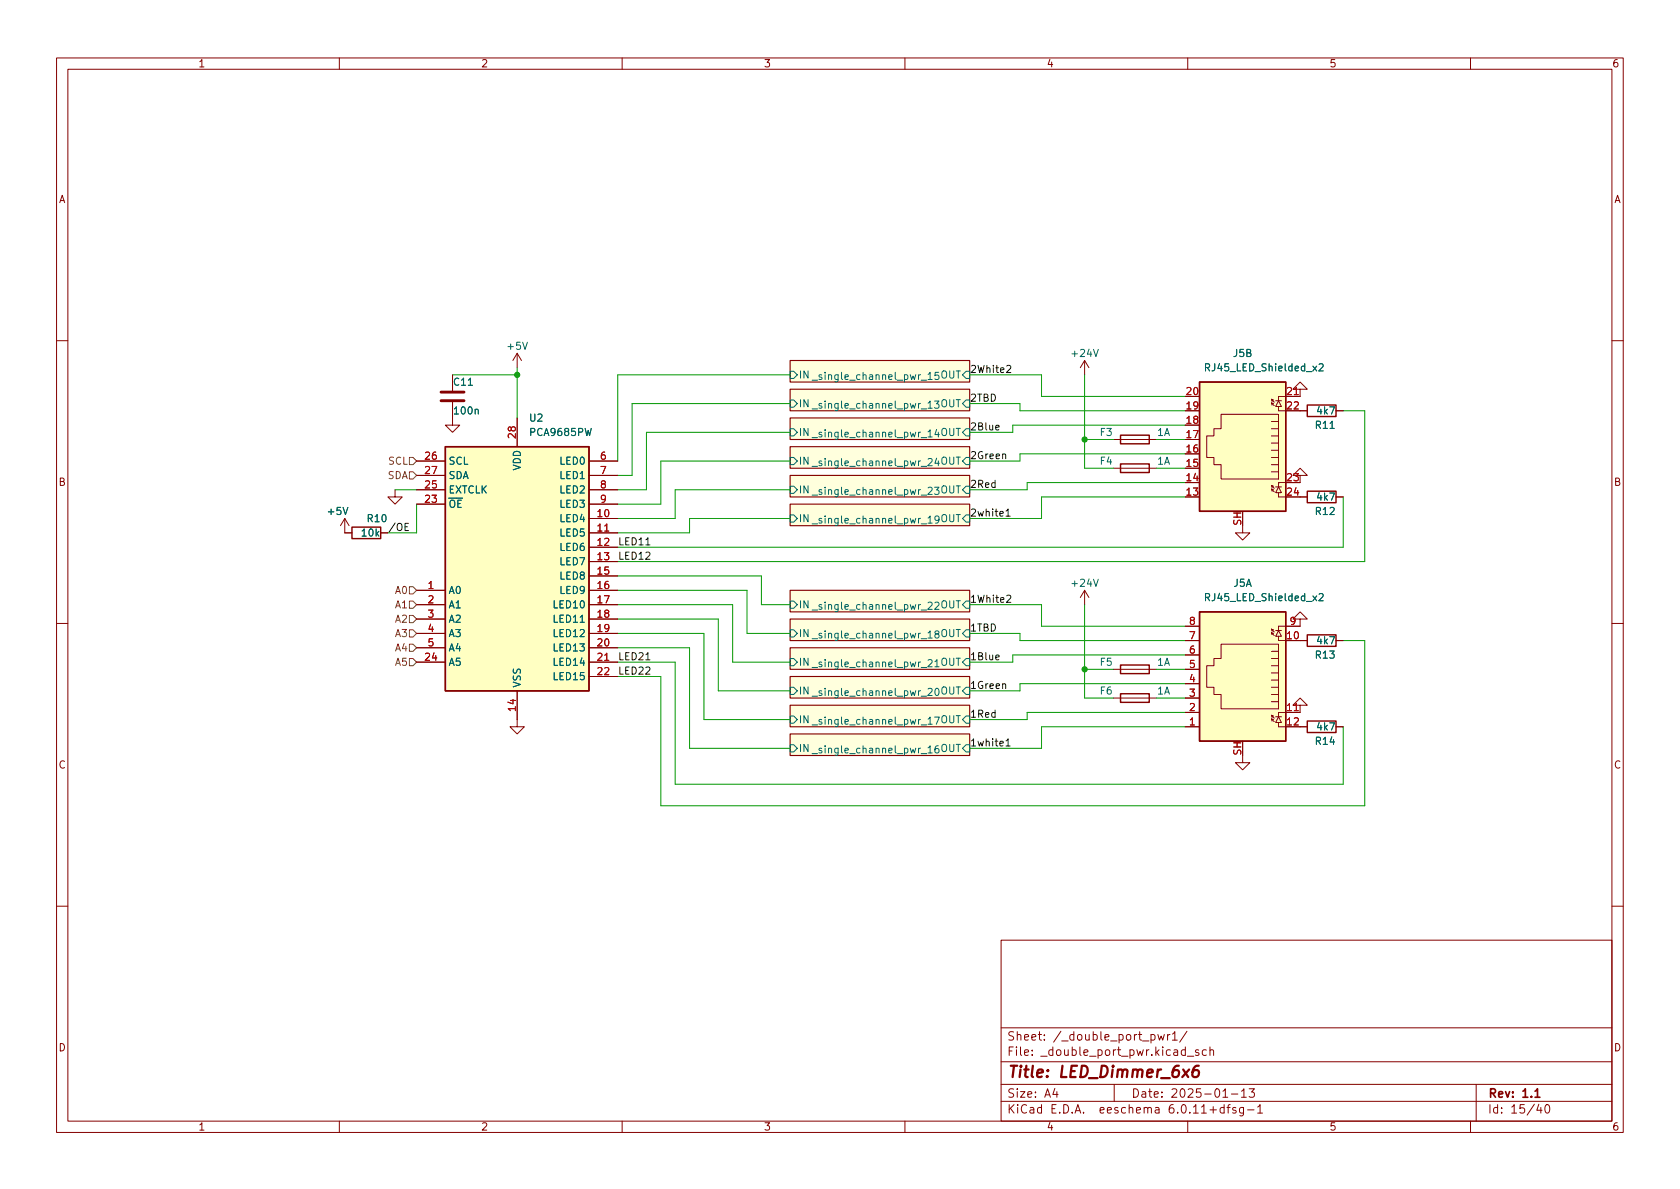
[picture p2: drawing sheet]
<svg xmlns="http://www.w3.org/2000/svg" width="297mm" height="210mm" viewBox="0 0 297 210" stroke-linecap="round" stroke-linejoin="round" font-family="sans-serif">
<g fill="none" stroke="#840000" stroke-width=".18">
<path d="M10 10.2h277v190.1h-277zM12 12.2h273v186.1h-273zM60 10.2v2M110 10.2v2M160 10.2v2M210 10.2v2M260 10.2v2M10 60.2h2M80 71.1v4.1h1.3l-1.3 1.2-1.3-1.2h1.3M80 66.3v2.8M91.4 62.5v2.5M91.4 73.9v5.1"/>
<path d="M91.4 62.5l-.7 1.2M91.4 62.5l.8 1.2M191.8 63.7l.7 1.3M191.8 63.7v2.6M191.8 63.7l-.8 1.3M196.8 77.7h7.7M209.5 72.6h2.6M209.5 77.7h2.6M209.5 70.1h2.6M209.5 75.2h2.6M215.9 73.3h10.2v11.4h-10.2v-2.5h-1.3v-1.3h-1.2v-3.8h1.2v-1.3h1.3zM224.8 79.6h1.3"/>
<path d="M224.8 78.4h1.3M224.8 77.1h1.3M224.8 75.8h1.3M224.8 74.5h1.3M224.8 71.2l.1 .4M224.8 70.6l.1 .4M225.2 71.4l-.4-.2 .5 .5M225.2 70.7l-.4-.1 .5 .5M225.6 70.9h1M226.1 70.9l.5 1h-1zM226.1 71.9v.7h5M229.9 68.8h-1.3l1.3-1.2 1.2 1.2h-1.2v1.3h-3.8v.8"/>
<path d="M236.2 72.6h1.3M285 60.2h2M61 91.7v2.5h1.2M61 91.7l-.8 1.3M61 91.7l.7 1.3M67.3 94.2h1.3M69.8 86.6v1.3h1.3l-1.3 1.2-1.2-1.2h1.2M73.7 89.1h5M73.7 86.6h5M73.7 81.5h5M73.7 84.1h5M104.1 94.2h5.1"/>
<path d="M104.1 91.7h5.1M104.1 96.8h5.1M104.1 99.3h5.1M104.1 89.1h5.1M104.1 86.6h5.1M104.1 81.5h5.1M104.1 84.1h5.1M196.8 82.8h7.7M209.5 87.9h2.6M209.5 82.8h2.6M209.5 85.3h2.6M209.5 80.3h2.6"/>
<path d="M219.7 93v1.2h1.3l-1.3 1.3-1.3-1.3h1.3M224.8 83.4h1.3M224.8 82.2h1.3M224.8 80.9h1.3M224.8 86.5l.1 .4M224.8 85.8l.1 .4M225.2 86.6l-.4-.1 .5 .5M225.2 86l-.4-.2 .5 .6M225.6 86.1h1M226.1 86.1l.5 1h-1zM226.1 87.1v.8h5M229.9 84.1h-1.3l1.3-1.3 1.2 1.3h-1.2v1.2h-3.8v.8"/>
<path d="M236.2 87.9h1.3M10 110.2h2M73.7 104.4h5M73.7 106.9h5M73.7 109.5h5M73.7 112h5M73.7 114.5h5M73.7 117.1h5M104.1 104.4h5.1M104.1 101.8h5.1M104.1 106.9h5.1M104.1 109.5h5.1"/>
<path d="M104.1 112h5.1M104.1 114.5h5.1M104.1 117.1h5.1M104.1 119.6h5.1M191.8 104.4v2.5M191.8 104.4l.7 1.3M191.8 104.4l-.8 1.3M196.8 118.4h7.7M209.5 113.3h2.6M209.5 110.7h2.6M209.5 118.4h2.6M209.5 115.8h2.6"/>
<path d="M215.9 113.9h10.2v11.4h-10.2v-2.5h-1.3v-1.3h-1.2v-3.8h1.2v-1.2h1.3zM224.8 119h1.3M224.8 117.7h1.3M224.8 116.5h1.3M224.8 115.2h1.3M224.8 111.9l.1 .4M224.8 111.2l.1 .4M225.2 112l-.4-.1 .5 .5M225.2 111.4l-.4-.2 .5 .6M225.6 111.5h1M226.1 111.5l.5 1h-1zM226.1 112.5v.8h5"/>
<path d="M229.9 109.5h-1.3l1.3-1.3 1.2 1.3h-1.2v1.2h-3.8v.8M236.2 113.3h1.3M285 110.2h2M91.4 122.2v6.3h1.3l-1.3 1.3-1.2-1.3h1.2M196.8 123.4h7.7M209.5 128.5h2.6M209.5 126h2.6M209.5 123.4h2.6M209.5 120.9h2.6M219.7 133.6v1.3h1.3l-1.3 1.2-1.3-1.2h1.3M224.8 124.1h1.3M224.8 122.8h1.3"/>
<path d="M224.8 121.5h1.3M224.8 120.3h1.3M224.8 127.1l.1 .4M224.8 126.5l.1 .4M225.2 127.2l-.4-.1 .5 .5M225.2 126.6l-.4-.1 .5 .5M225.6 126.7h1M226.1 126.7l.5 1.1h-1zM226.1 127.8v.7h5M229.9 124.7h-1.3l1.3-1.3 1.2 1.3h-1.2v1.3h-3.8v.7M236.2 128.5h1.3M10 160.2h2"/>
<path d="M177 166.3h108v32h-108zM285 160.2h2M60 198.3v2M110 198.3v2M160 198.3v2M177 194.8h108M177 191.8h108M177 187.8h108M177 181.8h108M182.5 186.5v.1M182.5 185.7v.1M184.6 183.8v.1"/>
<path d="M184.6 183v.1M197 191.8v3M204.3 195.9h.6v.9M204.9 196.2l-.5 .1a.29 .29 0 0 0-.2 .2 .29 .29 0 0 0 .2 .3h.5M206.4 182.9v1M206.9 182.9l-.3 .1-.2 .2M207.3 182.9l.4-.5v1.5M207.3 183.9h.8M209.9 182.4l-1.3 1.9M210 198.3v2M211.9 185.7l-.3-.1-.2 .2v.3l.5 .1v.4h-.5M213.3 185.7l-.4-.1-.3 .3v.4l.1 .3h.6"/>
<path d="M213.9 185.8l.2-.2 .4 .1 .1 .9M213.9 185.1v1.5M217.7 193.5h1.2M219.5 193l.4-.5v1.5M219.5 194h.9M220.6 196.3h1.1M220.9 192.5h.9l-.5 .6 .4 .1v.7l-.2 .1h-.4l-.2-.1M222.4 195.8l.4-.5v1.5M222.4 196.8h.8M260 198.3v2M261 191.8v6.5M273.4 195.4l.1-.1a.8 .8 0 0 1 .5 .8 .8 .8 0 0 1-.5 .7 .99 .99 0 0 1-.1-1.4z"/>
</g>
<g fill="#ffd" stroke="#ffd" stroke-width=".18">
<path d="M139.7 109.5h31.7v3.8h-31.7z"/>
<path d="M139.7 73.9h31.7v3.8h-31.7z"/>
<path d="M139.7 63.7h31.7v3.9h-31.7z"/>
<path d="M139.7 79h31.7v3.8h-31.7z"/>
<path d="M139.7 68.8h31.7v3.8h-31.7z"/>
<path d="M139.7 129.8h31.7v3.8h-31.7z"/>
<path d="M139.7 124.7h31.7v3.8h-31.7z"/>
<path d="M139.7 104.4h31.7v3.8h-31.7z"/>
<path d="M139.7 114.5h31.7v3.9h-31.7z"/>
<path d="M139.7 119.6h31.7v3.8h-31.7z"/>
<path d="M139.7 84.1h31.7v3.8h-31.7z"/>
<path d="M139.7 89.1h31.7v3.9h-31.7z"/>
</g>
<path d="M139.7 73.9h31.7v3.8h-31.7zM139.7 63.7h31.7v3.9h-31.7zM139.7 79h31.7v3.8h-31.7zM139.7 68.8h31.7v3.8h-31.7zM139.7 84.1h31.7v3.8h-31.7zM139.7 89.1h31.7v3.9h-31.7zM139.7 109.5h31.7v3.8h-31.7zM139.7 104.4h31.7v3.8h-31.7zM139.7 114.5h31.7v3.9h-31.7zM139.7 119.6h31.7v3.8h-31.7zM139.7 129.8h31.7v3.8h-31.7zM139.7 124.7h31.7v3.8h-31.7z" fill="none" stroke="#840000" stroke-width=".2"/>
<g fill="none" stroke="#006464" stroke-width=".18">
<path d="M82.8 68.1h.7M84 72.5l.2-.1h.3l.1 .8M92.4 60.5l.4 1.3 .5-1.3M103.5 75.8l.3 1.2 .2-.9 .2 .9 .3-1.2M139.7 75.8h.6l.7 .6-.7 .7h-.6zM139.7 65.7h.6l.7 .6-.7 .6h-.6zM139.7 70.7h.6l.7 .7-.7 .6h-.6zM162.9 77.4h.9M162.9 67.2h.9M162.9 72.3h.9M164.1 76.4l.4-.4v1.3M164.1 66.2l.4-.4v1.3"/>
<path d="M164.1 71.3l.4-.4v1.3M164.1 77.3h.7M164.1 67.1h.7M164.1 72.2h.7M165.2 70.9h.8l-.4 .5 .4 .1v.6l-.2 .1-.6-.1M165.6 75.9l-.3 .9h.8M166 65.8h-.6l-.1 .6 .2-.1 .4 .1 .1 .2v.4l-.2 .1-.5-.1M170.8 75.8h.6v1.3h-.6l-.6-.7zM170.8 65.7h.6v1.2h-.6l-.6-.6zM170.8 70.7h.6v1.3h-.6l-.6-.6zM193.3 61.8l.5 1.3 .4-1.3M232.1 64.7l.7 .9"/>
<path d="M232.8 64.7l-.7 .9M233.2 64.4l.5-.1 .3 .4-.8 .9h.8M235.2 75.8h.7M60.7 89.7l.4 1.3 .4-1.3M139.7 80.9h.6l.7 .6-.7 .7h-.6zM139.7 86h.6l.7 .6-.7 .6h-.6zM139.7 91.1h.6l.7 .6-.7 .6h-.6zM162.9 82.5h.9M162.9 87.6h.9M162.9 92.6h.9M164.1 81.2l.5-.1 .2 .3-.8 1h.8M164.1 86.3l.5-.1 .2 .3-.8 .9h.8"/>
<path d="M164.1 91.6l.4-.4v1.3M164.1 92.5h.7M165.2 86.2h.8l-.4 .4 .4 .2v.5l-.2 .1-.6-.1M165.6 81l-.3 .9h.8M166 91.8l-.2 .2h-.3l-.2-.2 .1-.5 .4-.1 .2 .2a.84 .84 0 0 1-.3 1.1h-.3M170.8 80.9h.6v1.3h-.6l-.6-.7zM170.8 86h.6v1.2h-.6l-.6-.6zM170.8 91.1h.6v1.2h-.6l-.6-.6zM102.6 110h.7M139.7 111.4h.6l.7 .6-.7 .6h-.6zM139.7 106.3h.6l.7 .6-.7 .7h-.6zM139.7 116.5h.6l.7 .6-.7 .6h-.6z"/>
<path d="M162.9 113h.9M162.9 107.9h.9M162.9 118h.9M164.1 111.9l.4-.3v1.2M164.1 106.6l.5-.1 .2 .3-.8 1h.8M164.1 116.8l.5-.2 .2 .4-.8 .9h.8M164.1 112.8h.7M165.3 106.6l.5-.1 .2 .3-.8 1h.8M165.3 117l.4-.4v1.3M165.3 117.9h.7M165.5 112.1l-.2-.2 .1-.2 .1-.1h.4l.1 .2v.2l-.6 .2-.1 .1v.3l.2 .2h.3l.2-.2v-.4l-.2-.1M170.8 111.4h.6v1.2h-.6l-.6-.6z"/>
<path d="M170.8 106.3h.6v1.3h-.6l-.6-.7zM170.8 116.5h.6v1.2h-.6l-.6-.6zM193.3 102.4l.5 1.3 .4-1.3M232.1 105.4l.7 .8M232.8 105.4l-.7 .8M233.2 105.1l.5-.1 .3 .3-.8 .9h.8M139.7 131.7h.6l.7 .6-.7 .7h-.6zM139.7 126.6h.6l.7 .6-.7 .7h-.6zM139.7 121.5h.6l.7 .7-.7 .6h-.6zM162.9 133.3h.9M162.9 128.2h.9M162.9 123.1h.9"/>
<path d="M164.1 132.2l.4-.3v1.3M164.1 127.2l.4-.4v1.3M164.1 121.8l.5-.1 .2 .4-.8 .9h.8M164.1 133.2h.7M164.1 128.1h.7M165.2 126.8h.9l-.6 1.3M165.4 121.8l.2-.1a.68 .68 0 0 1 .4 .7 .68 .68 0 0 1-.4 .6l-.2-.1-.1-.4zM165.9 131.9h-.4a.86 .86 0 0 0 0 1.3l.5-.2v-.4l-.2-.2h-.3l-.2 .2M170.8 131.7h.6v1.3h-.6l-.6-.7zM170.8 126.6h.6v1.3h-.6l-.6-.7zM170.8 121.5h.6v1.3h-.6l-.6-.6z"/>
</g>
<path d="M78.7 79h25.4v43.2h-25.4zM198.1 77h5.1v1.5h-5.1zM212.1 67.6h15.2v22.8h-15.2zM231.1 71.6h5.1v2.1h-5.1zM62.2 93.2h5.1v2h-5.1zM198.1 82h5.1v1.6h-5.1zM231.1 86.9h5.1v2h-5.1zM198.1 117.6h5.1v1.5h-5.1zM212.1 108.2h15.2v22.9h-15.2zM231.1 112.3h5.1v2h-5.1zM198.1 122.7h5.1v1.5h-5.1zM231.1 127.5h5.1v2h-5.1z" fill="none" stroke="#840000" stroke-width=".25"/>
<g fill="#ffffc2" stroke="#ffffc2" stroke-width=".18">
<path d="M212.1 108.2h15.2v22.9h-15.2z"/>
<path d="M78.7 79h25.4v43.2h-25.4z"/>
<path d="M212.1 67.6h15.2v22.8h-15.2z"/>
</g>
<path d="M228.8 69.8h.8M106.9 93.9h.7M106.9 116.8h.7M228.8 125.7h.8" fill="none" stroke="#a90000" stroke-width=".18"/>
<path d="M78 70.9h4M78 69.3h4" fill="none" stroke="#840000" stroke-width=".51"/>
<path d="M72.4 83.4h.6l.7 .7-.7 .6h-.6zM72.4 80.9h.6l.7 .6-.7 .7h-.6zM72.4 103.8h.6l.7 .6-.7 .6h-.6zM72.4 106.3h.6l.7 .6-.7 .7h-.6zM72.4 116.5h.6l.7 .6-.7 .6h-.6zM72.4 108.8h.6l.7 .7-.7 .6h-.6zM72.4 111.4h.6l.7 .6-.7 .6h-.6zM72.4 113.9h.6l.7 .6-.7 .7h-.6z" fill="none" stroke="#725600" stroke-width=".18"/>
<path d="M176.1 75.6l.6-.1-.1-.2-.4-.1-.1 .2v.6h.5M178 64.7l.5-.1 .2 .4-.8 .9h.8M72.2 92.5h-.6v1.3h.6M114.2 96.4h.7M177.9 90.4l.3-.4v1.3M177.9 91.3h.7M114.2 116.7h.7M176.1 116.3l.6-.2-.1-.2-.4-.1-.1 .2v.6h.5M178 105.4l.5-.2 .2 .4-.8 .9h.8M177.9 131l.3-.4v1.3M177.9 131.9h.7" fill="none" stroke="#0f0f0f" stroke-width=".18"/>
<g fill="none" stroke="#009600" stroke-width=".18">
<path d="M80 66.3h11.4M91.4 65v8.9M139.7 76.4h-25.4v10.2h-5.1M139.7 71.4h-27.9v12.7h-2.6M139.7 66.3h-30.5v15.2M171.4 71.4h8.9v1.2h29.2M171.4 66.3h12.7v3.8h25.4M191.8 66.3v16.5h5M191.8 77.7h5M204.5 77.7h5M209.5 75.2h-30.4v1.2h-7.7M237.5 72.6h3.8v26.7h-132.1"/>
<path d="M69.8 86.6h3.9M73.7 89.1v5.1h-5.1M139.7 86.6h-20.3v5.1h-10.2M139.7 91.7h-17.8v2.5h-12.7M139.7 81.5h-22.9v7.6h-7.6M204.5 82.8h5M209.5 85.3h-27.9v1.3h-10.2M209.5 87.9h-25.4v3.8h-12.7M209.5 80.3h-29.2v1.2h-8.9M237.5 87.9v8.9h-128.3M109.2 117.1h10.2v21.6h118.1v-10.2M109.2 106.9h20.3v10.2h10.2"/>
<path d="M109.2 101.8h25.4v5.1h5.1M109.2 114.5h12.7v17.8h17.8M109.2 109.5h17.8v12.7h12.7M109.2 112h15.3v15.2h15.2M109.2 104.4h22.9v7.6h7.6M171.4 112h8.9v1.3h29.2M171.4 106.9h12.7v3.8h25.4M191.8 118.4h5M191.8 106.9v16.5h5M204.5 118.4h5M209.5 115.8h-30.4v1.3h-7.7M237.5 113.3h3.8v29.2h-124.5v-22.9h-7.6"/>
<path d="M204.5 123.4h5M209.5 126h-27.9v1.2h-10.2M209.5 128.5h-25.4v3.8h-12.7M209.5 120.9h-29.2v1.3h-8.9"/>
</g>
<g fill="#009600" stroke="#009600" stroke-width=".18">
<circle cx="191.8" cy="77.7" r=".46"/>
<circle cx="191.8" cy="118.4" r=".46"/>
<circle cx="91.4" cy="66.3" r=".46"/>
</g>
<g font-size="2.8" fill="#840000">
<text x="178" y="191.2">Title:</text>
<text x="187.3" y="191.2">LED_Dimmer_6x6</text>
</g>
<g font-size="2.1" fill="#840000">
<text x="178" y="184.5">Sheet:</text>
<text x="186.2" y="184.5">/_double_port_pwr1/</text>
<text x="178" y="187.2">File:</text>
<text x="184.4" y="187.2">_double_port_pwr.kicad_sch</text>
<text x="178" y="197.4">KiCad</text>
<text x="178" y="194.6">Size:</text>
<text x="184.7" y="194.6">A4</text>
<text x="185.7" y="197.4">E.D.A.</text>
<text x="194.6" y="197.4">eeschema</text>
<text x="200" y="194.6">Date:</text>
<text x="207" y="197.4">6.0.11+dfsg-1</text>
<text x="207" y="194.6">2025-01-13</text>
<text x="263" y="194.6">Rev:</text>
<text x="263" y="197.4">Id:</text>
<text x="267.1" y="197.4">15/40</text>
<text x="269.1" y="194.6">1.1</text>
</g>
<g font-size="1.8" fill="#840000">
<text x="35" y="12.3">1</text>
<text x="85" y="12.3">2</text>
<text x="135" y="12.3">3</text>
<text x="185" y="12.3">4</text>
<text x="235" y="12.3">5</text>
<text x="285" y="12.3">6</text>
<text x="10.4" y="36.3">A</text>
<text x="285.4" y="36.3">A</text>
<text x="10.3" y="86.3">B</text>
<text x="285.3" y="86.3">B</text>
<text x="10.3" y="136.3">C</text>
<text x="285.3" y="136.3">C</text>
<text x="10.3" y="186.3">D</text>
<text x="285.3" y="186.3">D</text>
<text x="35" y="200.3">1</text>
<text x="85" y="200.3">2</text>
<text x="135" y="200.3">3</text>
<text x="185" y="200.3">4</text>
<text x="235" y="200.3">5</text>
<text x="285" y="200.3">6</text>
</g>
<g font-size="1.8" fill="#006464">
<text x="89.4" y="62.2">+5V</text>
<text x="189.2" y="63.5">+24V</text>
<text x="217.9" y="63.5">J5B</text>
<text x="80" y="68.6">C11</text>
<text x="141.2" y="67.3">IN _single_channel_pwr_15</text>
<text x="166.2" y="67.3">OUT</text>
<text x="212.8" y="66">RJ45_LED_Shielded_x2</text>
<text x="80" y="73.7">100n</text>
<text x="93.5" y="74.9">U2</text>
<text x="93.5" y="77.5">PCA9685PW</text>
<text x="141.2" y="77.5">IN _single_channel_pwr_14</text>
<text x="141.2" y="72.4">IN _single_channel_pwr_13</text>
<text x="166.2" y="77.5">OUT</text>
<text x="166.2" y="72.4">OUT</text>
<text x="194.4" y="77.5">F3</text>
<text x="204.5" y="77.5">1A</text>
<text x="232.4" y="76.2">R11</text>
<text x="232.6" y="73.7">4k7</text>
<text x="79.2" y="82.6">SCL</text>
<text x="92.5" y="83.3" transform="rotate(-90 92.5 83.3)">VDD</text>
<text x="98.8" y="82.6">LED0</text>
<text x="141.2" y="82.6">IN _single_channel_pwr_24</text>
<text x="166.2" y="82.6">OUT</text>
<text x="194.4" y="82.6">F4</text>
<text x="204.5" y="82.6">1A</text>
<text x="79.2" y="87.6">EXTCLK</text>
<text x="79.2" y="85.1">SDA</text>
<text x="98.8" y="85.1">LED1</text>
<text x="98.8" y="87.6">LED2</text>
<text x="141.2" y="87.6">IN _single_channel_pwr_23</text>
<text x="166.2" y="87.6">OUT</text>
<text x="232.6" y="88.9">4k7</text>
<text x="57.7" y="91.4">+5V</text>
<text x="63.7" y="95.3">10k</text>
<text x="64.7" y="92.7">R10</text>
<text x="79.2" y="90.2">~{OE}</text>
<text x="98.8" y="92.7">LED4</text>
<text x="98.8" y="95.3">LED5</text>
<text x="98.8" y="90.2">LED3</text>
<text x="141.2" y="92.7">IN _single_channel_pwr_19</text>
<text x="166.2" y="92.7">OUT</text>
<text x="232.4" y="91.4">R12</text>
<text x="98.8" y="97.8">LED6</text>
<text x="98.8" y="100.3">LED7</text>
<text x="79.2" y="105.4">A0</text>
<text x="79.2" y="108">A1</text>
<text x="97.6" y="108">LED10</text>
<text x="98.8" y="102.9">LED8</text>
<text x="98.8" y="105.4">LED9</text>
<text x="141.2" y="108">IN _single_channel_pwr_22</text>
<text x="166.2" y="108">OUT</text>
<text x="189.2" y="104.1">+24V</text>
<text x="212.8" y="106.7">RJ45_LED_Shielded_x2</text>
<text x="218" y="104.1">J5A</text>
<text x="79.2" y="110.5">A2</text>
<text x="79.2" y="113">A3</text>
<text x="97.6" y="110.5">LED11</text>
<text x="97.6" y="113">LED12</text>
<text x="141.2" y="113">IN _single_channel_pwr_18</text>
<text x="166.2" y="113">OUT</text>
<text x="79.2" y="118.1">A5</text>
<text x="79.2" y="115.6">A4</text>
<text x="97.6" y="115.6">LED13</text>
<text x="97.6" y="118.1">LED14</text>
<text x="141.2" y="118.1">IN _single_channel_pwr_21</text>
<text x="166.2" y="118.1">OUT</text>
<text x="194.4" y="118.1">F5</text>
<text x="204.5" y="118.1">1A</text>
<text x="232.4" y="116.8">R13</text>
<text x="232.6" y="114.3">4k7</text>
<text x="92.5" y="121.7" transform="rotate(-90 92.5 121.7)">VSS</text>
<text x="97.6" y="120.7">LED15</text>
<text x="141.2" y="123.2">IN _single_channel_pwr_20</text>
<text x="166.2" y="123.2">OUT</text>
<text x="194.4" y="123.2">F6</text>
<text x="204.5" y="123.2">1A</text>
<text x="141.2" y="128.3">IN _single_channel_pwr_17</text>
<text x="166.2" y="128.3">OUT</text>
<text x="232.6" y="129.5">4k7</text>
<text x="141.2" y="133.4">IN _single_channel_pwr_16</text>
<text x="166.2" y="133.4">OUT</text>
<text x="232.4" y="132.1">R14</text>
</g>
<g font-size="1.8" fill="#0f0f0f">
<text x="171.4" y="65.9">2White2</text>
<text x="171.4" y="71">2TBD</text>
<text x="171.4" y="76.1">2Blue</text>
<text x="171.4" y="81.2">2Green</text>
<text x="171.4" y="86.3">2Red</text>
<text x="68.6" y="93.9">/OE</text>
<text x="171.4" y="91.3">2white1</text>
<text x="109.2" y="96.4">LED11</text>
<text x="109.2" y="99">LED12</text>
<text x="171.4" y="106.6">1White2</text>
<text x="171.4" y="111.7">1TBD</text>
<text x="109.2" y="116.7">LED21</text>
<text x="109.2" y="119.3">LED22</text>
<text x="171.4" y="116.7">1Blue</text>
<text x="171.4" y="121.8">1Green</text>
<text x="171.4" y="126.9">1Red</text>
<text x="171.4" y="132">1white1</text>
</g>
<g font-size="1.8" fill="#a90000">
<text x="209.5" y="69.8">20</text>
<text x="227.3" y="69.8">21</text>
<text x="91.2" y="77.7" transform="rotate(-90 91.2 77.7)">28</text>
<text x="209.5" y="77.5">17</text>
<text x="209.5" y="74.9">18</text>
<text x="209.5" y="72.4">19</text>
<text x="227.3" y="72.4">22</text>
<text x="74.9" y="81.3">26</text>
<text x="74.9" y="83.8">27</text>
<text x="106" y="81.3">6</text>
<text x="106" y="83.8">7</text>
<text x="209.5" y="82.5">15</text>
<text x="209.5" y="80">16</text>
<text x="74.9" y="88.9">23</text>
<text x="74.9" y="86.4">25</text>
<text x="106" y="86.4">8</text>
<text x="106" y="88.9">9</text>
<text x="209.5" y="87.6">13</text>
<text x="209.5" y="85.1">14</text>
<text x="227.3" y="85.1">23</text>
<text x="227.3" y="87.6">24</text>
<text x="105.4" y="91.4">10</text>
<text x="105.4" y="94">11</text>
<text x="219.5" y="93" transform="rotate(-90 219.5 93)">SH</text>
<text x="105.4" y="96.5">12</text>
<text x="105.4" y="99.1">13</text>
<text x="105.4" y="101.6">15</text>
<text x="75.5" y="104.1">1</text>
<text x="75.5" y="106.7">2</text>
<text x="105.4" y="104.1">16</text>
<text x="105.4" y="106.7">17</text>
<text x="75.5" y="109.2">3</text>
<text x="75.5" y="111.8">4</text>
<text x="105.4" y="109.2">18</text>
<text x="105.4" y="111.8">19</text>
<text x="210.1" y="113">7</text>
<text x="210.1" y="110.5">8</text>
<text x="227.3" y="113">10</text>
<text x="227.9" y="110.5">9</text>
<text x="74.9" y="116.8">24</text>
<text x="75.5" y="114.3">5</text>
<text x="105.4" y="114.3">20</text>
<text x="105.4" y="116.8">21</text>
<text x="105.4" y="119.4">22</text>
<text x="210.1" y="118.1">5</text>
<text x="210.1" y="115.6">6</text>
<text x="91.2" y="126" transform="rotate(-90 91.2 126)">14</text>
<text x="210.1" y="125.7">2</text>
<text x="210.1" y="123.2">3</text>
<text x="210.1" y="120.6">4</text>
<text x="227.3" y="125.7">11</text>
<text x="210.1" y="128.3">1</text>
<text x="227.3" y="128.3">12</text>
<text x="219.5" y="133.7" transform="rotate(-90 219.5 133.7)">SH</text>
</g>
<g font-size="1.8" fill="#725600">
<text x="68.5" y="82.6">SCL</text>
<text x="68.5" y="85.1">SDA</text>
<text x="69.7" y="105.4">A0</text>
<text x="69.7" y="108">A1</text>
<text x="69.7" y="110.5">A2</text>
<text x="69.7" y="113">A3</text>
<text x="69.7" y="118.1">A5</text>
<text x="69.7" y="115.6">A4</text>
</g>
</svg>
